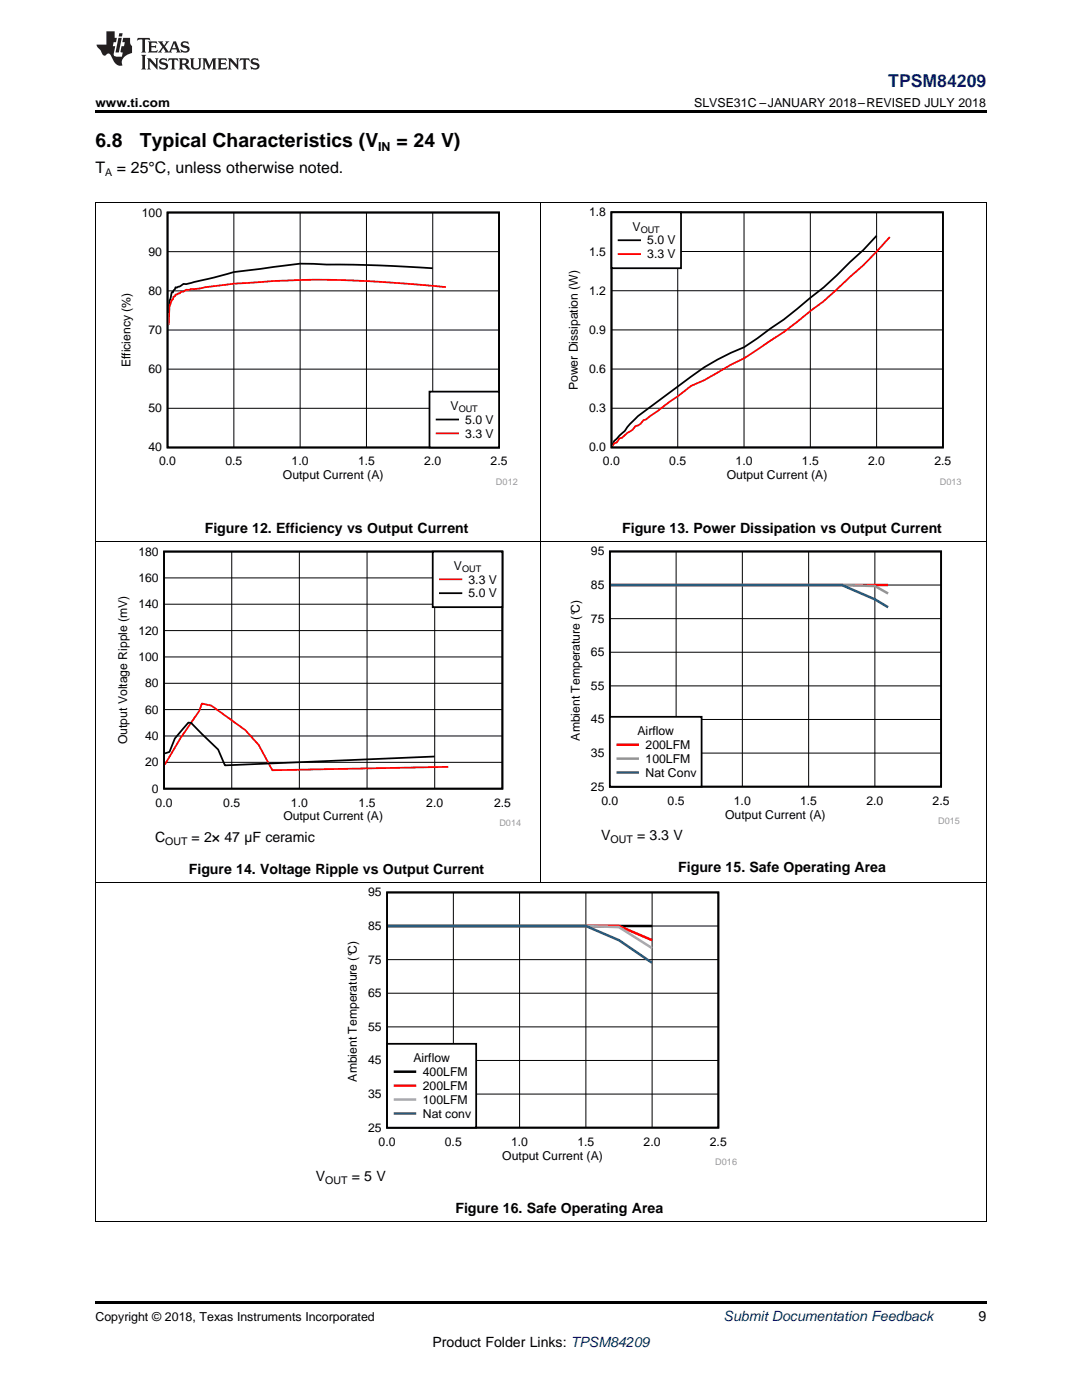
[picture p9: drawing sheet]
<svg xmlns="http://www.w3.org/2000/svg" width="216mm" height="279mm" viewBox="0 0 216 279" stroke-linecap="round" stroke-linejoin="round" font-family="sans-serif">
<path d="M19 259.7h177.8v.5h-177.8z" fill="#000"/>
<path d="M19.1 176.1v67.8M196.8 176.1v67.8M19 243.8h177.8" fill="none" stroke="#000" stroke-width=".2"/>
<path d="M68.9 177.1h78.2v55.4h-78.2z" fill-rule="evenodd" fill="#fff"/>
<path d="M77.2 178.1h66.1v46.9h-66.1z" fill="none" stroke="#000" stroke-width=".35"/>
<path d="M90.5 178.1v47M103.7 178.1v47M116.9 178.1v47M130.1 178.1v47M77.2 198.2h66.1M77.2 191.5h66.1M77.2 184.8h66.1M77.2 218.3h66.1M77.2 211.6h66.1M77.2 204.9h66.1" fill="none" stroke="#000" stroke-width=".2"/>
<path d="M77.4 184.8h52.7" fill="none" stroke="#000" stroke-width=".5"/>
<path d="M77.4 184.8h46.1l6.6 2.8" fill="none" stroke="#f00" stroke-width=".5"/>
<path d="M77.4 184.8h39.5l6.6 .2 6.6 4.2" fill="none" stroke="#aaa" stroke-width=".5"/>
<path d="M77.4 184.8h39.5l6.6 2.8 6.6 4.6" fill="none" stroke="#295c75" stroke-width=".5"/>
<path d="M77.2 208.3h17.8v16.7h-17.8z" fill-rule="evenodd" fill="#fff"/>
<path d="M77.2 208.3h17.8v16.7h-17.8z" fill="none" stroke="#000" stroke-width=".35"/>
<path d="M78.8 213.9h4" fill="none" stroke="#000" stroke-width=".5"/>
<path d="M78.8 216.7h4" fill="none" stroke="#f00" stroke-width=".5"/>
<path d="M78.8 219.4h4" fill="none" stroke="#aaa" stroke-width=".5"/>
<path d="M78.8 222.2h4" fill="none" stroke="#295c75" stroke-width=".5"/>
<path d="M19.1 108.1v68.1M107.9 108.1v68.1M196.8 108.1v68.1M19 176.1h177.8" fill="none" stroke="#000" stroke-width=".2"/>
<path d="M23 109.1h81v55.7h-81z" fill-rule="evenodd" fill="#fff"/>
<path d="M32.7 110.1h67.5v47.3h-67.5zM32.9 150.4l.9-.3 1.1-2.7 2.7-3.2 .5 .1 5.4 5.3 1.4 3.1 41.8-1.7" fill="none" stroke="#000" stroke-width=".35"/>
<path d="M32.7 115.3h67.6M46.2 110.1v47.3M59.7 110.1v47.3M73.2 110.1v47.3M86.7 110.1v47.3M32.7 136.4h67.6M32.7 131.1h67.6M32.7 125.8h67.6M32.7 120.6h67.6M32.7 152.1h67.6M32.7 146.9h67.6M32.7 141.6h67.6" fill="none" stroke="#000" stroke-width=".2"/>
<path d="M32.9 152.6l3.1-5.2 3.8-5.5 .5-1.5 1.9 .4 6.7 4.9 2.7 3 2.7 5 35.2-.7" fill="none" stroke="#f00" stroke-width=".35"/>
<path d="M86.3 110.1h13.9v11.1h-13.9z" fill-rule="evenodd" fill="#fff"/>
<path d="M86.3 110.1h13.9v11.1h-13.9zM87.8 118.4h4.3" fill="none" stroke="#000" stroke-width=".35"/>
<path d="M87.8 115.6h4.3" fill="none" stroke="#f00" stroke-width=".35"/>
<path d="M113.3 109.1h78.2v55.4h-78.2z" fill-rule="evenodd" fill="#fff"/>
<path d="M121.7 110.1h66.1v46.9h-66.1z" fill="none" stroke="#000" stroke-width=".35"/>
<path d="M121.7 116.8h66.1M134.9 110.1v46.9M148.1 110.1v46.9M161.4 110.1v46.9M174.6 110.1v46.9M121.7 136.9h66.1M121.7 130.2h66.1M121.7 123.5h66.1M121.7 150.3h66.1M121.7 143.6h66.1" fill="none" stroke="#000" stroke-width=".2"/>
<path d="M121.9 116.8h55.3" fill="none" stroke="#f00" stroke-width=".5"/>
<path d="M121.9 116.8h46.1l6.6 .2 2.6 1.4" fill="none" stroke="#969696" stroke-width=".5"/>
<path d="M121.9 116.8h46.1l6.6 2.8 2.6 1.6" fill="none" stroke="#285a82" stroke-width=".5"/>
<path d="M121.7 143.1h18.3v13.9h-18.3z" fill-rule="evenodd" fill="#fff"/>
<path d="M121.7 143.1h18.3v13.9h-18.3z" fill="none" stroke="#000" stroke-width=".35"/>
<path d="M123.3 148.6h4" fill="none" stroke="#f00" stroke-width=".5"/>
<path d="M123.3 151.4h4" fill="none" stroke="#969696" stroke-width=".5"/>
<path d="M123.3 154.2h4" fill="none" stroke="#285a82" stroke-width=".5"/>
<path d="M19.1 40.4v67.7M107.9 40.4v67.7M196.8 40.4v67.7M19 108.1h177.8" fill="none" stroke="#000" stroke-width=".2"/>
<path d="M23.7 41.4h79.6v55.4h-79.6z" fill-rule="evenodd" fill="#fff"/>
<path d="M33.4 42.4h66.2v46.9h-66.2zM86.3 53.5a286.7 286.7 0 0 0-21.1-.7l-5.3-.2-13.2 1.7-9.6 2.4h-.5l-.8 .5-.5 .2-.3-.1-.5 1.1-.1-.1-.2 .1-.4 1.6-.2 4.5" fill="none" stroke="#000" stroke-width=".35"/>
<path d="M33.4 58h66.2M33.4 50.2h66.2M46.7 42.4v46.9M59.9 42.4v46.9M73.1 42.4v46.9M86.3 42.4v46.9M33.4 73.7h66.2M33.4 65.9h66.2M33.4 81.5h66.2" fill="none" stroke="#000" stroke-width=".2"/>
<path d="M89 57.3a210.4 210.4 0 0 0-39.7-.8 85.3 85.3 0 0 0-10.6 1.2l-1.6 .1-.5 .4-.5 .1-.3 .3-.8 .2-.1 .3-.3 .1-.8 1.9-.2 3.6" fill="none" stroke="#f00" stroke-width=".35"/>
<path d="M85.7 78.2h13.9v11.1h-13.9z" fill-rule="evenodd" fill="#fff"/>
<path d="M85.7 78.2h13.9v11.1h-13.9zM87.1 83.7h4.3" fill="none" stroke="#000" stroke-width=".35"/>
<path d="M87.1 86.5h4.3" fill="none" stroke="#f00" stroke-width=".35"/>
<path d="M113 41.4h78.9v55.4h-78.9z" fill-rule="evenodd" fill="#fff"/>
<path d="M122 42.4h66.1v46.9h-66.1zM174.9 47l-2.6 2.9-8 7.5-7.9 6.4-7.9 5.5a43.9 43.9 0 0 0-10.6 5.9l-10.6 7.8-1.6 1.6-1 1.4-2.2 2-.3 .9" fill="none" stroke="#000" stroke-width=".35"/>
<path d="M122 58h66.2M122 50.2h66.2M135.2 42.4v46.9M148.5 42.4v46.9M161.7 42.4v46.9M174.9 42.4v46.9M122 73.7h66.2M122 65.8h66.2M122 81.5h66.2" fill="none" stroke="#000" stroke-width=".2"/>
<path d="M177.6 47.3l-5.3 5.6-8 7.2-7.9 6.2-7.9 5.2-2.7 1.3-5.3 3.1-2.6 1.1-9 6.7-.5 .2-.6 .7-.5 .3-.5 .1-.6 .8-1 .6-1.1 .9-.5 .2-.5 .8-.6 .2-.3 .5" fill="none" stroke="#f00" stroke-width=".35"/>
<path d="M122 42.4h13.9v11.1h-13.9z" fill-rule="evenodd" fill="#fff"/>
<path d="M122 42.4h13.9v11.1h-13.9zM123.4 47.9h4.3" fill="none" stroke="#000" stroke-width=".35"/>
<path d="M123.4 50.7h4.3" fill="none" stroke="#f00" stroke-width=".35"/>
<path d="M19 40.4h177.8" fill="none" stroke="#000" stroke-width=".2"/>
<path d="M19 22h177.8v.5h-177.8z" fill="#000"/>
<g fill="#231f20">
<path d="M27.5 7.6l-.1 .5 .4-.2h.6v.1v2.1l-.2 .4h1l-.3-.4v-2.1l.1-.1h.5l.5 .2-.2-.5zM29.5 8.3l.2 .3v1.5l-.2 .4h1.8l.2-.6a1.04 1.04 0 0 1-1.3 .2v-.7h.6l.3 .2v-.6l-.3 .2h-.6v-.6l.8-.1 .4 .3-.2-.5zM31.5 8.3l.9 1.1-.9 1.1h.8l-.2-.2 .5-.7 .4 .7-.2 .2h1.5l-.1-.2 .1-.4h.9l.1 .4-.2 .2h1l-.3-.3-.7-1.9h-.5l-.9 2-.8-1 .9-1h-.8l.1 .3-.3 .5-.4-.6 .2-.2zM34.7 8.6l.4 1h-.7zM36.3 8.4a.63 .63 0 0 0-.2 .7 .63 .63 0 0 0 .6 .4l.6 .2 .1 .2a.75 .75 0 0 1-.7 .4 .75 .75 0 0 1-.6-.5l.1 .7 .1-.1a1.11 1.11 0 0 0 1.5-.6 1.13 1.13 0 0 0-1.2-.8l-.1-.4a1.04 1.04 0 0 1 1.2 .2l-.2-.5-.1 .1-.5-.2zM28.2 10.9l.2 .4v2.2l-.2 .4h1l-.3-.4v-2.2l.3-.4zM29.3 11.6l.3 .4v1.5l-.3 .4h.8l-.2-.4v-1.3l1.5 1.7v-1.9l.2-.4h-.7l.2 .4v.9l-1.1-1.3zM32 11.8a.62 .62 0 0 0-.2 .7 .62 .62 0 0 0 .6 .4l.6 .1 .1 .3a.76 .76 0 0 1-.7 .3 .76 .76 0 0 1-.6-.4l.1 .7 .1-.1a1.11 1.11 0 0 0 1.5-.6 1.13 1.13 0 0 0-1.2-.8l-.1-.4a1.04 1.04 0 0 1 1.2 .2l-.2-.6-.1 .1-.5-.1zM33.7 11.6l-.2 .6a.61 .61 0 0 1 .8-.3v1.6l-.2 .4h.9l-.2-.4v-1.6a.63 .63 0 0 1 .8 .3l-.2-.6zM35.6 11.6l.3 .4v1.5l-.3 .4h1l-.2-.2v-.8l.5 .2a.76 .76 0 0 0 1.2 .7l-1-1a.58 .58 0 0 0 .6-.5 .58 .58 0 0 0-.5-.6zM36.4 11.9h.1a.45 .45 0 0 1 .5 .1 .45 .45 0 0 1 .1 .5l-.7 .2zM37.9 11.6l.2 .2a2.17 2.17 0 0 0 .3 1.9 .99 .99 0 0 0 1.6-.6v-1.1l.2-.4h-.7l.2 .2a1.92 1.92 0 0 1-.2 1.8 .6 .6 0 0 1-.9-.5v-1.1l.2-.4zM40.4 11.6l.2 .4v1.5l-.2 .4h.7l-.2-.4v-1.4l.8 1.8 .8-1.8v1.4l-.2 .4h.9l-.2-.4v-1.5l.2-.4h-.8l-.6 1.5-.6-1.5zM43.4 11.6l.2 .4v1.5l-.2 .4h1.8l.2-.6a1.04 1.04 0 0 1-1.3 .1v-.6h.5l.4 .2v-.6l-.4 .2h-.5v-.7h.8l.3 .3-.1-.6zM45.5 11.6l.2 .4v1.5l-.2 .4h.7l-.2-.4v-1.3l1.5 1.7v-1.9l.2-.4h-.7l.2 .4v.9l-1.1-1.3zM47.9 11.6l-.1 .6a.61 .61 0 0 1 .8-.3v1.6l-.3 .4h1l-.3-.4 .1-1.6a.63 .63 0 0 1 .7 .3l-.1-.6zM50.2 11.8a.62 .62 0 0 0-.2 .7 .62 .62 0 0 0 .6 .4l.6 .1 .2 .3a.76 .76 0 0 1-.8 .3 .76 .76 0 0 1-.6-.4l.1 .7 .2-.1a1.11 1.11 0 0 0 1.5-.6 1.13 1.13 0 0 0-1.3-.8l-.1-.4a1.04 1.04 0 0 1 1.2 .2l-.1-.6-.2 .1-.5-.1z"/>
<path d="M21.2 6.3v2.6h-1.9l.1 .4 .7 .9a.91 .91 0 0 0 1 .8 .56 .56 0 0 1 .5-.3 .56 .56 0 0 1 .5 .3l.4 .8a1.53 1.53 0 0 0 1.9 1.2 1.54 1.54 0 0 1 1-2.1l.9-.3v-1.4a1.52 1.52 0 0 1-.3-1.6h-1.4l-.2 .8h.5l-.2 .8h-.4l-.2 1v.2l.4 .1-.2 .8a1.93 1.93 0 0 1-1.6-.3l.3-1.8h-.5l.2-.8h.4l.2-.8h-.4v-1.3zM23.6 7.6l-.6 2.9h.7l.6-2.9zM23.8 6.6l-.1 .7h.6l.2-.7z"/>
</g>
<g font-size="3.9">
<text x="19" y="29.3">6.8</text>
<text x="27.9" y="29.3">Typical Characteristics (V</text>
<text x="79.1" y="29.3">= 24 V)</text>
</g>
<text font-size="3.5" fill="#00f" x="177.2" y="17.3">TPSM84209</text>
<g font-size="3.2">
<text x="19" y="34.4">T</text>
<text x="23.3" y="34.4">= 25°C, unless otherwise noted.</text>
</g>
<g font-size="2.8">
<text x="40.9" y="106.4">Figure 12. Efficiency vs Output Current</text>
<text x="124.1" y="106.4">Figure 13. Power Dissipation vs Output Current</text>
<text x="119.9" y="167.7">V</text>
<text x="127.1" y="167.7">= 3.3 V</text>
<text x="30.9" y="168.1">C</text>
<text x="38.2" y="168.1">= 2× 47 µF ceramic</text>
<text x="37.7" y="174.4">Figure 14. Voltage Ripple vs Output Current</text>
<text x="135.3" y="174.1">Figure 15. Safe Operating Area</text>
<text x="63" y="235.8">V</text>
<text x="70.2" y="235.8">= 5 V</text>
<text x="90.9" y="242.1">Figure 16. Safe Operating Area</text>
<text x="195.3" y="263.6">9</text>
<text x="86.3" y="268.9">Product Folder Links: TPSM84209</text>
</g>
<text font-size="2.8" fill="#0000c8" x="144.4" y="263.6">Submit Documentation Feedback</text>
<g font-size="2.5">
<text x="19" y="21.4">www.ti.com</text>
<text x="138.5" y="21.4">SLVSE31C –JANUARY 2018–REVISED JULY 2018</text>
<text x="75.5" y="30.1">IN</text>
<text x="19" y="263.6">Copyright © 2018, Texas Instruments Incorporated</text>
</g>
<g font-size="2.4">
<text x="28.3" y="43.2">100</text>
<text x="117.5" y="43.2">1.8</text>
<text x="126.2" y="46">V</text>
<text x="29.6" y="51">90</text>
<text x="117.5" y="51">1.5</text>
<text x="129.2" y="48.8">5.0 V</text>
<text x="129.2" y="51.6">3.3 V</text>
<text x="29.6" y="58.8">80</text>
<text x="117.5" y="58.8">1.2</text>
<text x="29.6" y="66.7">70</text>
<text x="117.5" y="66.6">0.9</text>
<text x="26.1" y="73.3" transform="rotate(-90 26.1 73.3)">Efficiency (%)</text>
<text x="29.6" y="74.5">60</text>
<text x="115.3" y="77.9" transform="rotate(-90 115.3 77.9)">Power Dissipation (W)</text>
<text x="117.5" y="74.5">0.6</text>
<text x="29.6" y="82.3">50</text>
<text x="89.9" y="81.8">V</text>
<text x="117.5" y="82.3">0.3</text>
<text x="92.8" y="84.6">5.0 V</text>
<text x="92.8" y="87.4">3.3 V</text>
<text x="29.6" y="90.1">40</text>
<text x="31.7" y="92.9">0.0</text>
<text x="45" y="92.9">0.5</text>
<text x="56.5" y="95.7">Output Current (A)</text>
<text x="58.2" y="92.9">1.0</text>
<text x="71.4" y="92.9">1.5</text>
<text x="84.7" y="92.9">2.0</text>
<text x="97.9" y="92.9">2.5</text>
<text x="117.5" y="90.1">0.0</text>
<text x="120.3" y="92.9">0.0</text>
<text x="133.5" y="92.9">0.5</text>
<text x="145" y="95.7">Output Current (A)</text>
<text x="146.8" y="92.9">1.0</text>
<text x="160" y="92.9">1.5</text>
<text x="173.2" y="92.9">2.0</text>
<text x="186.4" y="92.9">2.5</text>
<text x="27.6" y="110.9">180</text>
<text x="90.6" y="113.7">V</text>
<text x="117.9" y="110.9">95</text>
<text x="27.6" y="116.1">160</text>
<text x="93.5" y="116.5">3.3 V</text>
<text x="93.5" y="119.2">5.0 V</text>
<text x="117.9" y="117.6">85</text>
<text x="27.6" y="121.4">140</text>
<text x="117.9" y="124.3">75</text>
<text x="27.6" y="131.9">100</text>
<text x="27.6" y="126.6">120</text>
<text x="117.9" y="131">65</text>
<text x="29" y="137.2">80</text>
<text x="117.9" y="137.7">55</text>
<text x="29" y="142.4">60</text>
<text x="25.4" y="148.5" transform="rotate(-90 25.4 148.5)">Output Voltage Ripple (mV)</text>
<text x="29" y="147.7">40</text>
<text x="115.7" y="147.8" transform="rotate(-90 115.7 147.8)">Ambient Temperature (°C)</text>
<text x="117.9" y="144.4">45</text>
<text x="127.2" y="146.7">Airflow</text>
<text x="128.8" y="149.5">200LFM</text>
<text x="29" y="152.9">20</text>
<text x="117.9" y="151.1">35</text>
<text x="128.8" y="152.3">100LFM</text>
<text x="128.8" y="155">Nat Conv</text>
<text x="30.3" y="158.2">0</text>
<text x="31.1" y="161">0.0</text>
<text x="44.6" y="161">0.5</text>
<text x="58.1" y="161">1.0</text>
<text x="71.6" y="161">1.5</text>
<text x="85.1" y="161">2.0</text>
<text x="98.6" y="161">2.5</text>
<text x="117.9" y="157.8">25</text>
<text x="120" y="160.6">0.0</text>
<text x="133.2" y="160.6">0.5</text>
<text x="146.4" y="160.6">1.0</text>
<text x="159.7" y="160.6">1.5</text>
<text x="172.9" y="160.6">2.0</text>
<text x="186.1" y="160.6">2.5</text>
<text x="56.5" y="163.7">Output Current (A)</text>
<text x="144.7" y="163.4">Output Current (A)</text>
<text x="73.5" y="178.9">95</text>
<text x="73.5" y="185.6">85</text>
<text x="73.5" y="192.3">75</text>
<text x="73.5" y="199">65</text>
<text x="73.5" y="205.7">55</text>
<text x="71.2" y="215.8" transform="rotate(-90 71.2 215.8)">Ambient Temperature (°C)</text>
<text x="73.5" y="212.4">45</text>
<text x="82.5" y="212">Airflow</text>
<text x="84.4" y="214.7">400LFM</text>
<text x="73.5" y="219.1">35</text>
<text x="84.4" y="217.5">200LFM</text>
<text x="84.4" y="220.3">100LFM</text>
<text x="73.5" y="225.8">25</text>
<text x="84.4" y="223.1">Nat conv</text>
<text x="75.5" y="228.6">0.0</text>
<text x="88.8" y="228.6">0.5</text>
<text x="100.2" y="231.4">Output Current (A)</text>
<text x="102" y="228.6">1.0</text>
<text x="115.2" y="228.6">1.5</text>
<text x="128.4" y="228.6">2.0</text>
<text x="141.6" y="228.6">2.5</text>
</g>
<g font-size="2.1">
<text x="21" y="35.1">A</text>
<text x="32.9" y="168.6">OUT</text>
<text x="121.8" y="168.3">OUT</text>
<text x="64.9" y="236.3">OUT</text>
</g>
<g font-size="1.8">
<text x="127.8" y="46.4">OUT</text>
<text x="91.5" y="82.2">OUT</text>
<text x="92.2" y="114.1">OUT</text>
</g>
<g font-size="1.8" fill="#999">
<text x="99" y="96.7">D012</text>
<text x="187.5" y="96.7">D013</text>
<text x="99.6" y="164.8">D014</text>
<text x="187.2" y="164.4">D015</text>
<text x="142.7" y="232.5">D016</text>
</g>
</svg>
